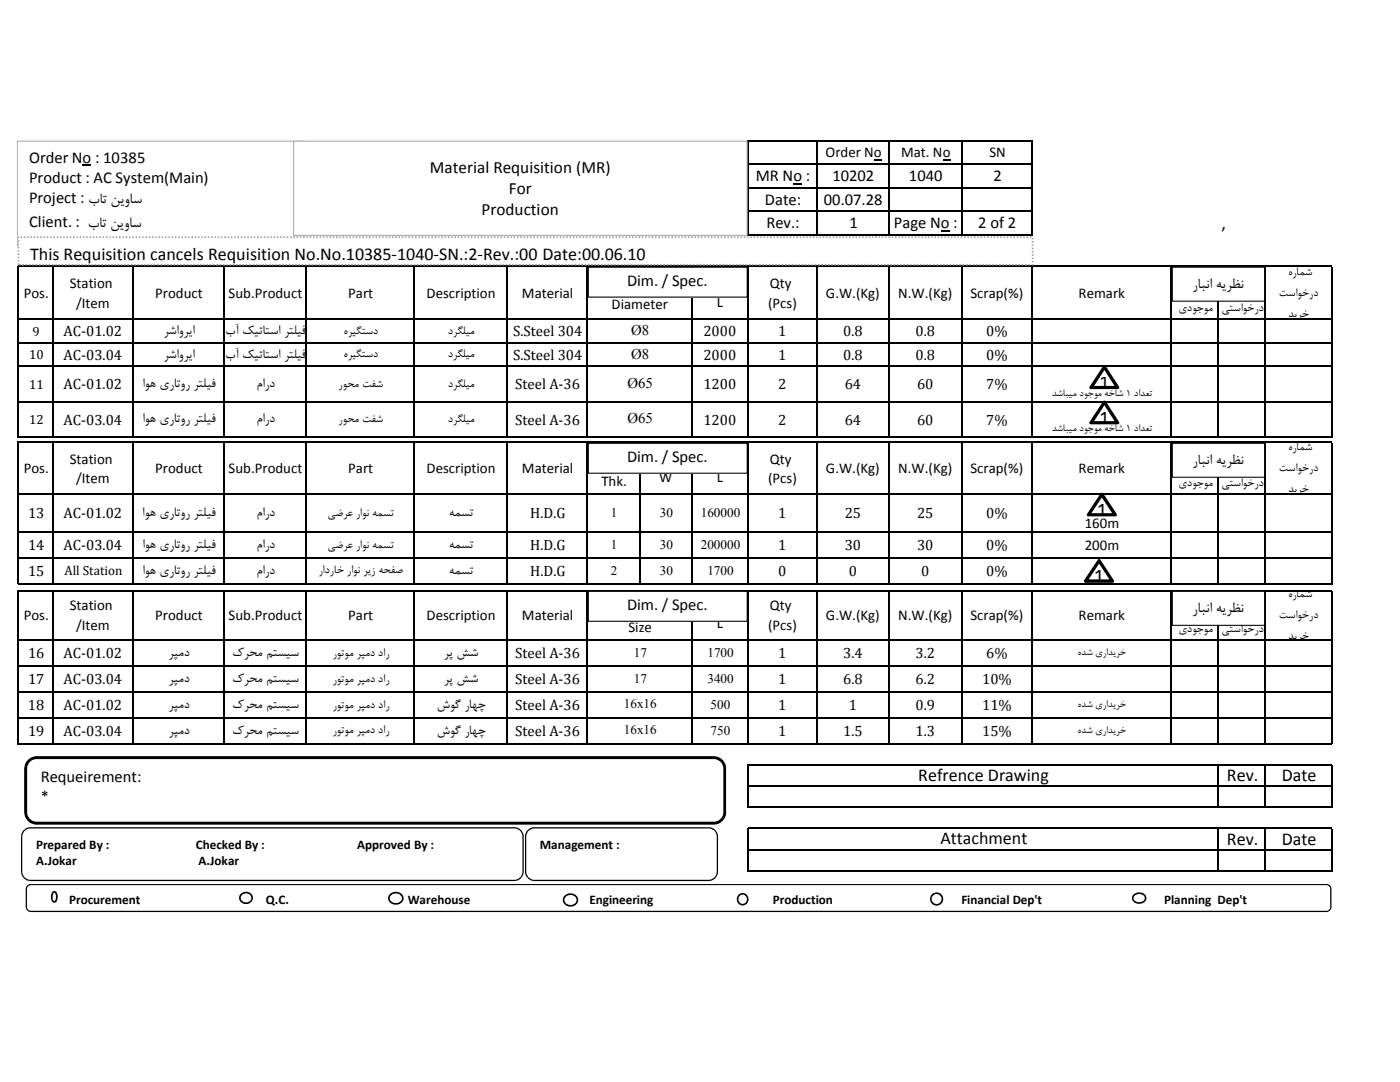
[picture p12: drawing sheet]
<svg xmlns="http://www.w3.org/2000/svg" width="279mm" height="216mm" viewBox="0 0 279 216" stroke-linecap="round" stroke-linejoin="round" font-family="sans-serif">
<path d="M158.3 36.6h1.8v.2h-1.8zM174.4 31.7h1.5v.3h-1.5zM188.1 31.7h1.6v.3h-1.6zM187.7 46h1.8v.2h-1.8z" fill="#000"/>
<g fill="none" stroke="#000" stroke-width=".3">
<path d="M149.2 27.9v19.1M149.4 28h56.7M149.4 32.7h56.7M149.4 37.4h56.7M163 28.2v18.8M177.4 28.2v18.8M191.9 28.2v18.8M206 28.2v18.8M3.6 53v34.3M3.7 53.1h262.2M10.6 53.3v34M26.5 53.3v34"/>
<path d="M44.7 53.3v34M61.1 53.3v34M82.7 53.3v34M101.1 53.3v34M117.2 53.3v34M138.1 53.3v34M149.2 53.3v34M149.4 42.1h56.7M149.4 46.8h56.7M163 53.3v34M177.4 53.3v34M191.9 53.3v34"/>
<path d="M206 53.3v34M233.8 53.3v34M243.1 53.3v34M252.5 53.3v34M265.7 53.3v34M3.7 63.7h262.2M3.7 68.4h262.2M3.7 73.1h262.2M3.6 88.1v28.5M3.7 80.1h262.2M3.7 87.1h262.2M3.7 88.3h262.2"/>
<path d="M3.7 98.6h262.2M10.6 88.4v28.2M26.5 88.4v28.2M44.7 88.4v28.2M61.1 88.4v28.2M82.7 88.4v28.2M101.1 88.4v28.2M117.2 88.4v28.2M127.7 88.4v28.2M138.1 88.4v28.2M149.2 88.4v28.2M163 88.4v28.2"/>
<path d="M177.4 88.4v28.2M191.9 88.4v28.2M206 88.4v28.2M233.8 88.4v28.2M243.1 88.4v28.2M252.5 88.4v28.2M265.7 88.4v28.2M3.6 117.7v30.8M3.7 106.1h262.2M3.7 111.3h262.2M3.7 116.4h262.2M3.7 117.8h262.2"/>
<path d="M10.6 118v30.5M26.5 118v30.5M44.7 118v30.5M61.1 118v30.5M82.7 118v30.5M101.1 118v30.5M117.2 118v30.5M138.1 118v30.5M149.2 118v30.5M163 118v30.5M177.4 118v30.5M191.9 118v30.5"/>
<path d="M206 118v30.5M233.8 118v30.5M243.1 118v30.5M252.5 118v30.5M265.7 118v30.5M3.7 127.7h262.2M3.7 132.9h262.2M3.7 138h262.2M3.7 143.2h262.2M3.7 148.4h262.2M149.2 152.4v8.8M149.4 152.6h116.5"/>
<path d="M149.4 156.8h116.5M243.1 152.7v8.5M252.5 152.7v8.5M265.7 152.7v8.5M149.2 165.1v8.8M149.4 161.1h116.5M149.4 165.3h116.5M149.4 169.5h116.5M149.4 173.8h116.5M243.1 165.4v8.5M252.5 165.4v8.5M265.7 165.4v8.5"/>
</g>
<path d="M5.8 151.8l.9-.5 .6-.1h135.2a2.19 2.19 0 0 1 2.2 2.2v8.7a2.18 2.18 0 0 1-2.2 2.2h-135.2a2.18 2.18 0 0 1-2.2-2.2v-8.7l.1-.6z" fill-rule="evenodd" fill="#fff"/>
<path d="M5.4 151.7a2.74 2.74 0 0 1 1.9-.8h135.2a2.49 2.49 0 0 1 2.4 2.2v9.2a2.47 2.47 0 0 1-2.4 2.2h-135.2a2.49 2.49 0 0 1-2.5-2.4v-8.7l.2-.7zM5.9 152.1l-.5 1.1v8.9a1.88 1.88 0 0 0 1.9 1.9h135.3a1.93 1.93 0 0 0 1.8-1.7v-9.1a1.93 1.93 0 0 0-1.7-1.7h-135.5l-.6 .1z" fill="#000"/>
<path d="M4.8 165.7l.8-.5h.5h96.6a1.74 1.74 0 0 1 1.7 1.7v7a1.78 1.78 0 0 1-1.7 1.8h-96.6a1.79 1.79 0 0 1-1.8-1.8v-7l.1-.4z" fill-rule="evenodd" fill="#fff"/>
<path d="M4.7 165.6l.6-.4 .6-.1h96.9l.6 .1a1.86 1.86 0 0 1 1.1 1.6v7.3l-.1 .6a1.83 1.83 0 0 1-1.7 1.1h-96.6a1.96 1.96 0 0 1-1.9-1.9v-7l.1-.5zM4.9 165.8l-.5 1v7.3l.5 .9 .5 .4 .5 .2h96.9l1-.5 .5-1v-7.3l-.5-1-1-.5h-96.9z" fill="#000"/>
<path d="M105.4 165.7l.8-.5h.4h34.8a1.74 1.74 0 0 1 1.8 1.7v7a1.78 1.78 0 0 1-1.8 1.8h-34.8a1.75 1.75 0 0 1-1.7-1.8v-7l.1-.4z" fill-rule="evenodd" fill="#fff"/>
<path d="M105.3 165.6l.6-.4 .6-.1h35.1l.6 .1a1.86 1.86 0 0 1 1.1 1.6v7.3a1.9 1.9 0 0 1-1.9 1.7h-34.8a1.96 1.96 0 0 1-1.8-1.9v-7.1l.1-.6zM105.5 165.8l-.5 1v7.3l.5 1 1 .5h35.1l1-.5 .4-1v-7.3l-.4-1-1-.5h-35.1z" fill="#000"/>
<path d="M5.5 176.8l.6-.3h258.6a.9 .9 0 0 1 .9 .9v3.6a.89 .89 0 0 1-.9 .9h-258.6a.92 .92 0 0 1-.9-.9v-3.6z" fill-rule="evenodd" fill="#fff"/>
<path d="M5.5 176.7l.4-.3h259l.5 .3 .3 .5v4l-.4 .6-.5 .2h-258.7a1.03 1.03 0 0 1-1-1v-3.6zM5.7 176.7l-.3 .5v3.9l.2 .4 .4 .2h258.9l.4-.2 .2-.4v-3.9l-.4-.5-.4-.1h-258.5z" fill="#000"/>
<path d="M10.6 178l.2-.1a1.31 1.31 0 0 1 0 2.1 1.36 1.36 0 0 1-.2-2z" fill-rule="evenodd" fill="#fff"/>
<path d="M10.5 177.9a.52 .52 0 0 1 .8 .3 1.46 1.46 0 0 1-.3 1.9 .76 .76 0 0 1-.8-.9v-.8zM10.8 178.1l-.3 .7v.5l.4 .5 .3-.9-.2-.7z" fill="#000"/>
<path d="M48.1 178.5a1.17 1.17 0 0 1 1.6-.3 1.17 1.17 0 0 1 .4 1.6 1.17 1.17 0 0 1-1.6 .3 1.17 1.17 0 0 1-.4-1.6z" fill-rule="evenodd" fill="#fff"/>
<path d="M48.1 178.3l.2-.2a1.34 1.34 0 0 1 1.6 .1 1.34 1.34 0 0 1 .5 1.5 1.5 1.5 0 0 1-2.4 .2l-.1-.1a1.09 1.09 0 0 1 .2-1.5zM48.3 178.5l-.2 .4-.1 .5 .5 .5 .6 .2 .4-.1 .6-.5 .1-.5-.3-.5-.6-.2h-.4z" fill="#000"/>
<path d="M77.9 178.6a1.46 1.46 0 0 1 1.4-.5 1.46 1.46 0 0 1 1.1 1.1 1.43 1.43 0 0 1-1.4 1.2 1.43 1.43 0 0 1-1.4-1.2z" fill-rule="evenodd" fill="#fff"/>
<path d="M77.7 178.5a1.87 1.87 0 0 1 1.6-.5l.8 .3 .3 .4 .2 .5-.2 .5-.3 .5-.8 .3h-.6l-.6-.2a1.11 1.11 0 0 1-.5-1.6zM78 178.7l-.2 .5 .1 .4 .6 .5h1l.5-.3 .2-.4-.1-.5-.6-.5h-1z" fill="#000"/>
<path d="M226.3 178.6a1.39 1.39 0 0 1 2.3 .6 1.34 1.34 0 0 1-1.2 1 1.34 1.34 0 0 1-1.3-1z" fill-rule="evenodd" fill="#fff"/>
<path d="M226.3 178.4a1.78 1.78 0 0 1 2.3 .2 1.12 1.12 0 0 1 0 1.1 1.12 1.12 0 0 1-1 .6h-.5a1.34 1.34 0 0 1-1.2-1.1l.1-.5zM226.5 178.6l-.2 .3-.1 .5 .3 .4 .4 .2h.9l.6-.5v-.6l-.4-.4-.9-.1z" fill="#000"/>
<path d="M112.7 178.9a1.31 1.31 0 0 1 1.8-.4 1.31 1.31 0 0 1 .5 1.8 1.44 1.44 0 0 1-1.5 .4 1.44 1.44 0 0 1-1-1.1z" fill-rule="evenodd" fill="#fff"/>
<path d="M112.6 178.8l.9-.5 .9 .1a1.29 1.29 0 0 1 1 1.3 1.29 1.29 0 0 1-1.2 1.2h-.7a1.34 1.34 0 0 1-.9-2.1zM113 178.9l-.4 .5v.4l.6 .6 .6 .2 .5-.1 .7-.5v-.8l-.4-.5-.8-.1z" fill="#000"/>
<circle cx="186.9" cy="179.4" r="1.17" fill="#fff"/>
<path d="M185.6 179.4a1.35 1.35 0 0 1 2.7 0 1.35 1.35 0 0 1-2.7 0zM185.9 179.4a1 1 0 0 0 2 0 1 1 0 0 0-2 0z" fill="#000"/>
<circle cx="148.2" cy="179.4" r="1.05" fill="#fff"/>
<path d="M147 179.4a1.21 1.21 0 0 1 2.4 0 1.21 1.21 0 0 1-2.4 0zM147.4 179.4a.88 .88 0 0 0 1.7 0 .88 .88 0 0 0-1.7 0z" fill="#000"/>
<path d="M233.9 53.3h18.4v6.8h-18.4z" fill="#fff"/>
<path d="M233.9 53.2h18.4l.2 .1-.1 6.9h-18.5l-.1-.1zM234.1 53.3v6.8l-.2-.1h18.4v.1v-6.8v.1h-18.4z" fill="#000"/>
<path d="M117.4 53.3h31.7v6h-31.7z" fill="#fff"/>
<path d="M117.3 53.2h31.8l.1 .1v6l-31.8 .1-.1-.1zM117.4 53.4l.1-.1v6l-.1-.1h31.7l-.1 .1v-6l.1 .1z" fill="#000"/>
<path d="M233.9 88.4h18.4v6.8h-18.4z" fill="#fff"/>
<path d="M233.9 88.4l18.4-.1 .2 .1-.1 6.9h-18.5l-.1-.1zM234.1 88.4v6.8l-.2-.1h18.4v.1v-6.8v.2h-18.4z" fill="#000"/>
<path d="M117.4 88.4h31.7v6h-31.7z" fill="#fff"/>
<path d="M117.3 88.4l31.8-.1 .1 .1v6l-31.8 .1-.1-.1zM117.4 88.6l.1-.2v6l-.1-.1h31.7l-.1 .1v-6l.1 .2z" fill="#000"/>
<path d="M233.9 118h18.4v6.8h-18.4z" fill="#fff"/>
<path d="M233.9 117.9h18.4l.2 .1-.1 6.9h-18.5l-.1-.1zM233.9 118.1l.2-.1v6.8l-.2-.1h18.4v.1v-6.8v.1z" fill="#000"/>
<path d="M117.4 118h31.7v6h-31.7z" fill="#fff"/>
<path d="M117.3 117.9h31.8l.1 .1v6l-31.8 .1-.1-.1zM117.4 118.1l.1-.1v6l-.1-.1h31.7l-.1 .1v-6l.1 .1z" fill="#000"/>
<path d="M3.4 28.2h57.2v20.9h-57.2z" fill="#fff"/>
<path d="M3.4 28.1h57.3v21l-.1 .1h-57.2zM3.4 28.3l.2-.1v20.9l-.2-.1h57.2l-.1 .1v-20.9l.1 .1z" fill="#a6a6a6"/>
<path d="M16.5 32.9h1.7v.2h-1.7z" fill="#000"/>
<path d="M58.6 28.2h90.5v18.7h-90.5z" fill="#fff"/>
<path d="M58.5 28.1h90.6l.1 .1v18.7l-.1 .2h-90.5zM58.6 28.3l.1-.1v18.7h-.1h90.5h-.1v-18.7l.1 .1z" fill="#a6a6a6"/>
<path d="M3.7 47.3h202.4v5.5h-202.4z" fill="#fff"/>
<path d="M3.5 52.5h.4v.3h-.4zM3.5 51.9h.4v.3h-.4zM3.5 51.2h.4v.3h-.4zM3.5 50.5h.4v.4h-.4zM3.5 49.9h.4v.3h-.4zM3.5 49.2h.4v.4h-.4zM3.5 48.6h.4v.3h-.4zM3.5 47.9h.4v.4h-.4zM3.6 47.2h.1v.3l.2-.2v.3h-.4zM4.1 47.2h.3v.3h-.3zM4.7 47.2h.3v.3h-.3zM5.4 47.2h.3v.3h-.3zM6.1 47.2h.2v.3h-.2zM6.7 47.2h.3v.3h-.3zM7.4 47.2h.3v.3h-.3zM8 47.2h.3v.3h-.3zM8.7 47.2h.3v.3h-.3zM9.3 47.2h.4v.3h-.4zM10 47.2h.3v.3h-.3zM10.6 47.2h.4v.3h-.4zM11.3 47.2h.3v.3h-.3zM11.9 47.2h.4v.3h-.4zM12.6 47.2h.3v.3h-.3zM13.3 47.2h.3v.3h-.3zM13.9 47.2h.3v.3h-.3zM14.6 47.2h.3v.3h-.3zM15.2 47.2h.3v.3h-.3zM15.9 47.2h.3v.3h-.3zM16.6 47.2h.2v.3h-.2zM17.2 47.2h.3v.3h-.3zM17.9 47.2h.3v.3h-.3zM18.5 47.2h.3v.3h-.3zM19.2 47.2h.3v.3h-.3zM19.8 47.2h.4v.3h-.4zM20.5 47.2h.3v.3h-.3zM21.1 47.2h.4v.3h-.4zM21.8 47.2h.3v.3h-.3zM22.4 47.2h.4v.3h-.4zM23.1 47.2h.3v.3h-.3zM23.7 47.2h.4v.3h-.4zM24.4 47.2h.3v.3h-.3zM25.1 47.2h.3v.3h-.3zM25.7 47.2h.3v.3h-.3zM26.4 47.2h.3v.3h-.3zM27.1 47.2h.2v.3h-.2zM27.7 47.2h.3v.3h-.3zM28.4 47.2h.3v.3h-.3zM29 47.2h.3v.3h-.3zM29.7 47.2h.3v.3h-.3zM30.3 47.2h.3v.3h-.3zM31 47.2h.3v.3h-.3zM31.6 47.2h.4v.3h-.4zM32.3 47.2h.3v.3h-.3zM32.9 47.2h.4v.3h-.4zM33.6 47.2h.3v.3h-.3zM34.2 47.2h.4v.3h-.4zM34.9 47.2h.3v.3h-.3zM35.6 47.2h.3v.3h-.3zM36.2 47.2h.3v.3h-.3zM36.9 47.2h.3v.3h-.3zM37.5 47.2h.3v.3h-.3zM38.2 47.2h.3v.3h-.3zM38.9 47.2h.3v.3h-.3zM39.5 47.2h.3v.3h-.3zM40.2 47.2h.3v.3h-.3zM40.8 47.2h.3v.3h-.3zM41.5 47.2h.3v.3h-.3zM42.1 47.2h.4v.3h-.4zM42.8 47.2h.3v.3h-.3zM43.4 47.2h.4v.3h-.4zM44.1 47.2h.3v.3h-.3zM44.7 47.2h.4v.3h-.4zM45.4 47.2h.3v.3h-.3zM46.1 47.2h.3v.3h-.3zM46.7 47.2h.3v.3h-.3zM47.4 47.2h.3v.3h-.3zM48 47.2h.3v.3h-.3zM48.7 47.2h.3v.3h-.3zM49.4 47.2h.3v.3h-.3zM50 47.2h.3v.3h-.3zM50.7 47.2h.3v.3h-.3zM51.3 47.2h.3v.3h-.3zM52 47.2h.3v.3h-.3zM52.6 47.2h.4v.3h-.4zM53.3 47.2h.3v.3h-.3zM53.9 47.2h.4v.3h-.4zM54.6 47.2h.3v.3h-.3zM55.2 47.2h.4v.3h-.4zM55.9 47.2h.3v.3h-.3zM56.6 47.2h.3v.3h-.3zM57.2 47.2h.3v.3h-.3zM57.9 47.2h.3v.3h-.3zM58.5 47.2h.3v.3h-.3zM59.2 47.2h.3v.3h-.3zM59.9 47.2h.3v.3h-.3zM60.5 47.2h.3v.3h-.3zM61.2 47.2h.3v.3h-.3zM61.8 47.2h.3v.3h-.3zM62.5 47.2h.3v.3h-.3zM63.1 47.2h.4v.3h-.4zM63.8 47.2h.3v.3h-.3zM64.4 47.2h.4v.3h-.4zM65.1 47.2h.3v.3h-.3zM65.7 47.2h.4v.3h-.4zM66.4 47.2h.3v.3h-.3zM67.1 47.2h.3v.3h-.3zM67.7 47.2h.3v.3h-.3zM68.4 47.2h.3v.3h-.3zM69 47.2h.3v.3h-.3zM69.7 47.2h.3v.3h-.3zM70.4 47.2h.3v.3h-.3zM71 47.2h.3v.3h-.3zM71.7 47.2h.3v.3h-.3zM72.3 47.2h.3v.3h-.3zM73 47.2h.3v.3h-.3zM73.6 47.2h.4v.3h-.4zM74.3 47.2h.3v.3h-.3zM74.9 47.2h.4v.3h-.4zM75.6 47.2h.3v.3h-.3zM76.2 47.2h.4v.3h-.4zM76.9 47.2h.3v.3h-.3zM77.6 47.2h.3v.3h-.3zM78.2 47.2h.3v.3h-.3zM78.9 47.2h.3v.3h-.3zM79.5 47.2h.3v.3h-.3zM80.2 47.2h.3v.3h-.3zM80.9 47.2h.3v.3h-.3zM81.5 47.2h.3v.3h-.3zM82.2 47.2h.3v.3h-.3zM82.8 47.2h.3v.3h-.3zM83.5 47.2h.3v.3h-.3zM84.1 47.2h.4v.3h-.4zM84.8 47.2h.3v.3h-.3zM85.4 47.2h.4v.3h-.4zM86.1 47.2h.3v.3h-.3zM86.7 47.2h.4v.3h-.4zM87.4 47.2h.3v.3h-.3zM88.1 47.2h.3v.3h-.3zM88.7 47.2h.3v.3h-.3zM89.4 47.2h.3v.3h-.3zM90 47.2h.3v.3h-.3zM90.7 47.2h.3v.3h-.3zM91.4 47.2h.3v.3h-.3zM92 47.2h.3v.3h-.3zM92.7 47.2h.3v.3h-.3zM93.3 47.2h.3v.3h-.3zM94 47.2h.3v.3h-.3zM94.6 47.2h.4v.3h-.4zM95.3 47.2h.3v.3h-.3zM95.9 47.2h.4v.3h-.4zM96.6 47.2h.3v.3h-.3zM97.2 47.2h.4v.3h-.4zM97.9 47.2h.3v.3h-.3zM98.6 47.2h.3v.3h-.3zM99.2 47.2h.3v.3h-.3zM99.9 47.2h.3v.3h-.3zM100.5 47.2h.3v.3h-.3zM101.2 47.2h.3v.3h-.3zM101.9 47.2h.3v.3h-.3zM102.5 47.2h.3v.3h-.3zM103.2 47.2h.3v.3h-.3zM103.8 47.2h.3v.3h-.3zM104.5 47.2h.3v.3h-.3zM105.1 47.2h.4v.3h-.4zM105.8 47.2h.3v.3h-.3zM106.4 47.2h.4v.3h-.4zM107.1 47.2h.3v.3h-.3zM107.7 47.2h.4v.3h-.4zM108.4 47.2h.3v.3h-.3zM109.1 47.2h.3v.3h-.3zM109.7 47.2h.3v.3h-.3zM110.4 47.2h.3v.3h-.3zM111 47.2h.3v.3h-.3zM111.7 47.2h.3v.3h-.3zM112.4 47.2h.2v.3h-.2zM113 47.2h.3v.3h-.3zM113.7 47.2h.3v.3h-.3zM114.3 47.2h.3v.3h-.3zM115 47.2h.3v.3h-.3zM115.6 47.2h.4v.3h-.4zM116.3 47.2h.3v.3h-.3zM116.9 47.2h.4v.3h-.4zM117.6 47.2h.3v.3h-.3zM118.2 47.2h.4v.3h-.4zM118.9 47.2h.3v.3h-.3zM119.5 47.2h.4v.3h-.4zM120.2 47.2h.3v.3h-.3zM120.9 47.2h.3v.3h-.3zM121.5 47.2h.3v.3h-.3zM122.2 47.2h.3v.3h-.3zM122.9 47.2h.2v.3h-.2zM123.5 47.2h.3v.3h-.3zM124.2 47.2h.3v.3h-.3zM124.8 47.2h.3v.3h-.3zM125.5 47.2h.3v.3h-.3zM126.1 47.2h.3v.3h-.3zM126.8 47.2h.3v.3h-.3zM127.4 47.2h.4v.3h-.4zM128.1 47.2h.3v.3h-.3zM128.7 47.2h.4v.3h-.4zM129.4 47.2h.3v.3h-.3zM130 47.2h.4v.3h-.4zM130.7 47.2h.3v.3h-.3zM131.4 47.2h.3v.3h-.3zM132 47.2h.3v.3h-.3zM132.7 47.2h.3v.3h-.3zM133.3 47.2h.3v.3h-.3zM134 47.2h.3v.3h-.3zM134.7 47.2h.3v.3h-.3zM135.3 47.2h.3v.3h-.3zM136 47.2h.3v.3h-.3zM136.6 47.2h.3v.3h-.3zM137.3 47.2h.3v.3h-.3zM137.9 47.2h.4v.3h-.4zM138.6 47.2h.3v.3h-.3zM139.2 47.2h.4v.3h-.4zM139.9 47.2h.3v.3h-.3zM140.5 47.2h.4v.3h-.4zM141.2 47.2h.3v.3h-.3zM141.9 47.2h.3v.3h-.3zM142.5 47.2h.3v.3h-.3zM143.2 47.2h.3v.3h-.3zM143.8 47.2h.3v.3h-.3zM144.5 47.2h.3v.3h-.3zM145.2 47.2h.3v.3h-.3zM145.8 47.2h.3v.3h-.3zM146.5 47.2h.3v.3h-.3zM147.1 47.2h.3v.3h-.3zM147.8 47.2h.3v.3h-.3zM148.4 47.2h.4v.3h-.4zM149.1 47.2h.3v.3h-.3zM149.7 47.2h.4v.3h-.4zM150.4 47.2h.3v.3h-.3zM151 47.2h.4v.3h-.4zM151.7 47.2h.3v.3h-.3zM152.4 47.2h.3v.3h-.3zM153 47.2h.3v.3h-.3zM153.7 47.2h.3v.3h-.3zM154.3 47.2h.3v.3h-.3zM155 47.2h.3v.3h-.3zM155.7 47.2h.3v.3h-.3zM156.3 47.2h.3v.3h-.3zM157 47.2h.3v.3h-.3zM157.6 47.2h.3v.3h-.3zM158.3 47.2h.3v.3h-.3zM158.9 47.2h.4v.3h-.4zM159.6 47.2h.3v.3h-.3zM160.2 47.2h.4v.3h-.4zM160.9 47.2h.3v.3h-.3zM161.5 47.2h.4v.3h-.4zM162.2 47.2h.3v.3h-.3zM162.9 47.2h.3v.3h-.3zM163.5 47.2h.3v.3h-.3zM164.2 47.2h.3v.3h-.3zM164.8 47.2h.3v.3h-.3zM165.5 47.2h.3v.3h-.3zM166.2 47.2h.3v.3h-.3zM166.8 47.2h.3v.3h-.3zM167.5 47.2h.3v.3h-.3zM168.1 47.2h.3v.3h-.3zM168.8 47.2h.3v.3h-.3zM169.4 47.2h.4v.3h-.4zM170.1 47.2h.3v.3h-.3zM170.7 47.2h.4v.3h-.4zM171.4 47.2h.3v.3h-.3zM172 47.2h.4v.3h-.4zM172.7 47.2h.3v.3h-.3zM173.4 47.2h.3v.3h-.3zM174 47.2h.3v.3h-.3zM174.7 47.2h.3v.3h-.3zM175.3 47.2h.3v.3h-.3zM176 47.2h.3v.3h-.3zM176.7 47.2h.3v.3h-.3zM177.3 47.2h.3v.3h-.3zM178 47.2h.3v.3h-.3zM178.6 47.2h.3v.3h-.3zM179.3 47.2h.3v.3h-.3zM179.9 47.2h.4v.3h-.4zM180.6 47.2h.3v.3h-.3zM181.2 47.2h.4v.3h-.4zM181.9 47.2h.3v.3h-.3zM182.5 47.2h.4v.3h-.4zM183.2 47.2h.3v.3h-.3zM183.9 47.2h.3v.3h-.3zM184.5 47.2h.3v.3h-.3zM185.2 47.2h.3v.3h-.3zM185.8 47.2h.3v.3h-.3zM186.5 47.2h.3v.3h-.3zM187.2 47.2h.3v.3h-.3zM187.8 47.2h.3v.3h-.3zM188.5 47.2h.3v.3h-.3zM189.1 47.2h.3v.3h-.3zM189.8 47.2h.3v.3h-.3zM190.4 47.2h.4v.3h-.4zM191.1 47.2h.3v.3h-.3zM191.7 47.2h.4v.3h-.4zM192.4 47.2h.3v.3h-.3zM193 47.2h.4v.3h-.4zM193.7 47.2h.3v.3h-.3zM194.4 47.2h.3v.3h-.3zM195 47.2h.3v.3h-.3zM195.7 47.2h.3v.3h-.3zM196.3 47.2h.3v.3h-.3zM197 47.2h.3v.3h-.3zM197.7 47.2h.3v.3h-.3zM198.3 47.2h.3v.3h-.3zM199 47.2h.3v.3h-.3zM199.6 47.2h.3v.3h-.3zM200.3 47.2h.3v.3h-.3zM200.9 47.2h.4v.3h-.4zM201.6 47.2h.3v.3h-.3zM202.2 47.2h.4v.3h-.4zM202.9 47.2h.3v.3h-.3zM203.5 47.2h.4v.3h-.4zM204.2 47.2h.3v.3h-.3zM204.9 47.2h.3v.3h-.3zM205.5 47.2h.3v.3h-.3zM205.9 47.5h.3v.3h-.3zM205.9 48.1h.3v.3h-.3zM205.9 48.8h.3v.3h-.3zM205.9 49.4h.3v.3h-.3zM205.9 50.1h.3v.3h-.3zM205.9 50.7h.3v.4h-.3zM205.9 51.4h.3v.3h-.3zM205.9 52h.3v.4h-.3zM205.9 52.7h.2l-.2 .1v-.1h.3v.3h-.3zM205.2 52.7h.4v.3h-.4zM204.6 52.7h.3v.3h-.3zM203.9 52.7h.4v.3h-.4zM203.3 52.7h.3v.3h-.3zM202.6 52.7h.3v.3h-.3zM202 52.7h.3v.3h-.3zM201.3 52.7h.3v.3h-.3zM200.7 52.7h.3v.3h-.3zM200 52.7h.3v.3h-.3zM199.3 52.7h.4v.3h-.4zM198.7 52.7h.3v.3h-.3zM198 52.7h.4v.3h-.4zM197.4 52.7h.3v.3h-.3zM196.7 52.7h.4v.3h-.4zM196 52.7h.4v.3h-.4zM195.4 52.7h.3v.3h-.3zM194.7 52.7h.4v.3h-.4zM194.1 52.7h.3v.3h-.3zM193.4 52.7h.4v.3h-.4zM192.8 52.7h.3v.3h-.3zM192.1 52.7h.3v.3h-.3zM191.5 52.7h.3v.3h-.3zM190.8 52.7h.3v.3h-.3zM190.2 52.7h.3v.3h-.3zM189.5 52.7h.3v.3h-.3zM188.8 52.7h.4v.3h-.4zM188.2 52.7h.3v.3h-.3zM187.5 52.7h.4v.3h-.4zM186.9 52.7h.3v.3h-.3zM186.2 52.7h.4v.3h-.4zM185.5 52.7h.4v.3h-.4zM184.9 52.7h.4v.3h-.4zM184.2 52.7h.4v.3h-.4zM183.6 52.7h.3v.3h-.3zM182.9 52.7h.4v.3h-.4zM182.3 52.7h.3v.3h-.3zM181.6 52.7h.3v.3h-.3zM181 52.7h.3v.3h-.3zM180.3 52.7h.3v.3h-.3zM179.7 52.7h.3v.3h-.3zM179 52.7h.3v.3h-.3zM178.4 52.7h.3v.3h-.3zM177.7 52.7h.3v.3h-.3zM177 52.7h.4v.3h-.4zM176.4 52.7h.3v.3h-.3zM175.7 52.7h.4v.3h-.4zM175 52.7h.4v.3h-.4zM174.4 52.7h.4v.3h-.4zM173.7 52.7h.4v.3h-.4zM173.1 52.7h.3v.3h-.3zM172.4 52.7h.4v.3h-.4zM171.8 52.7h.3v.3h-.3zM171.1 52.7h.3v.3h-.3zM170.5 52.7h.3v.3h-.3zM169.8 52.7h.3v.3h-.3zM169.2 52.7h.3v.3h-.3zM168.5 52.7h.3v.3h-.3zM167.9 52.7h.3v.3h-.3zM167.2 52.7h.3v.3h-.3zM166.5 52.7h.4v.3h-.4zM165.9 52.7h.3v.3h-.3zM165.2 52.7h.4v.3h-.4zM164.5 52.7h.4v.3h-.4zM163.9 52.7h.4v.3h-.4zM163.2 52.7h.4v.3h-.4zM162.6 52.7h.3v.3h-.3zM161.9 52.7h.4v.3h-.4zM161.3 52.7h.3v.3h-.3zM160.6 52.7h.4v.3h-.4zM160 52.7h.3v.3h-.3zM159.3 52.7h.3v.3h-.3zM158.7 52.7h.3v.3h-.3zM158 52.7h.3v.3h-.3zM157.4 52.7h.3v.3h-.3zM156.7 52.7h.3v.3h-.3zM156 52.7h.4v.3h-.4zM155.4 52.7h.3v.3h-.3zM154.7 52.7h.4v.3h-.4zM154.1 52.7h.3v.3h-.3zM153.4 52.7h.4v.3h-.4zM152.7 52.7h.4v.3h-.4zM152.1 52.7h.3v.3h-.3zM151.4 52.7h.4v.3h-.4zM150.8 52.7h.3v.3h-.3zM150.1 52.7h.4v.3h-.4zM149.5 52.7h.3v.3h-.3zM148.8 52.7h.3v.3h-.3zM148.2 52.7h.3v.3h-.3zM147.5 52.7h.3v.3h-.3zM146.9 52.7h.3v.3h-.3zM146.2 52.7h.3v.3h-.3zM145.5 52.7h.4v.3h-.4zM144.9 52.7h.3v.3h-.3zM144.2 52.7h.4v.3h-.4zM143.6 52.7h.3v.3h-.3zM142.9 52.7h.4v.3h-.4zM142.2 52.7h.4v.3h-.4zM141.6 52.7h.3v.3h-.3zM140.9 52.7h.4v.3h-.4zM140.3 52.7h.3v.3h-.3zM139.6 52.7h.4v.3h-.4zM139 52.7h.3v.3h-.3zM138.3 52.7h.3v.3h-.3zM137.7 52.7h.3v.3h-.3zM137 52.7h.3v.3h-.3zM136.4 52.7h.3v.3h-.3zM135.7 52.7h.3v.3h-.3zM135 52.7h.4v.3h-.4zM134.4 52.7h.3v.3h-.3zM133.7 52.7h.4v.3h-.4zM133.1 52.7h.3v.3h-.3zM132.4 52.7h.4v.3h-.4zM131.7 52.7h.4v.3h-.4zM131.1 52.7h.3v.3h-.3zM130.4 52.7h.4v.3h-.4zM129.8 52.7h.3v.3h-.3zM129.1 52.7h.4v.3h-.4zM128.5 52.7h.3v.3h-.3zM127.8 52.7h.3v.3h-.3zM127.2 52.7h.3v.3h-.3zM126.5 52.7h.3v.3h-.3zM125.9 52.7h.3v.3h-.3zM125.2 52.7h.3v.3h-.3zM124.5 52.7h.4v.3h-.4zM123.9 52.7h.3v.3h-.3zM123.2 52.7h.4v.3h-.4zM122.6 52.7h.3v.3h-.3zM121.9 52.7h.4v.3h-.4zM121.2 52.7h.4v.3h-.4zM120.6 52.7h.3v.3h-.3zM119.9 52.7h.4v.3h-.4zM119.3 52.7h.3v.3h-.3zM118.6 52.7h.4v.3h-.4zM118 52.7h.3v.3h-.3zM117.3 52.7h.3v.3h-.3zM116.7 52.7h.3v.3h-.3zM116 52.7h.3v.3h-.3zM115.4 52.7h.3v.3h-.3zM114.7 52.7h.3v.3h-.3zM114 52.7h.4v.3h-.4zM113.4 52.7h.3v.3h-.3zM112.7 52.7h.4v.3h-.4zM112.1 52.7h.3v.3h-.3zM111.4 52.7h.4v.3h-.4zM110.7 52.7h.4v.3h-.4zM110.1 52.7h.3v.3h-.3zM109.4 52.7h.4v.3h-.4zM108.8 52.7h.3v.3h-.3zM108.1 52.7h.4v.3h-.4zM107.5 52.7h.3v.3h-.3zM106.8 52.7h.3v.3h-.3zM106.2 52.7h.3v.3h-.3zM105.5 52.7h.3v.3h-.3zM104.9 52.7h.3v.3h-.3zM104.2 52.7h.3v.3h-.3zM103.5 52.7h.4v.3h-.4zM102.9 52.7h.3v.3h-.3zM102.2 52.7h.4v.3h-.4zM101.6 52.7h.3v.3h-.3zM100.9 52.7h.4v.3h-.4zM100.2 52.7h.4v.3h-.4zM99.6 52.7h.3v.3h-.3zM98.9 52.7h.4v.3h-.4zM98.3 52.7h.3v.3h-.3zM97.6 52.7h.4v.3h-.4zM97 52.7h.3v.3h-.3zM96.3 52.7h.3v.3h-.3zM95.7 52.7h.3v.3h-.3zM95 52.7h.3v.3h-.3zM94.4 52.7h.3v.3h-.3zM93.7 52.7h.3v.3h-.3zM93 52.7h.4v.3h-.4zM92.4 52.7h.3v.3h-.3zM91.7 52.7h.4v.3h-.4zM91.1 52.7h.3v.3h-.3zM90.4 52.7h.4v.3h-.4zM89.7 52.7h.4v.3h-.4zM89.1 52.7h.4v.3h-.4zM88.4 52.7h.4v.3h-.4zM87.8 52.7h.3v.3h-.3zM87.1 52.7h.4v.3h-.4zM86.5 52.7h.3v.3h-.3zM85.8 52.7h.3v.3h-.3zM85.2 52.7h.3v.3h-.3zM84.5 52.7h.3v.3h-.3zM83.9 52.7h.3v.3h-.3zM83.2 52.7h.3v.3h-.3zM82.5 52.7h.4v.3h-.4zM81.9 52.7h.3v.3h-.3zM81.2 52.7h.4v.3h-.4zM80.6 52.7h.3v.3h-.3zM79.9 52.7h.4v.3h-.4zM79.2 52.7h.4v.3h-.4zM78.6 52.7h.4v.3h-.4zM77.9 52.7h.4v.3h-.4zM77.3 52.7h.3v.3h-.3zM76.6 52.7h.4v.3h-.4zM76 52.7h.3v.3h-.3zM75.3 52.7h.3v.3h-.3zM74.7 52.7h.3v.3h-.3zM74 52.7h.3v.3h-.3zM73.4 52.7h.3v.3h-.3zM72.7 52.7h.3v.3h-.3zM72.1 52.7h.3v.3h-.3zM71.4 52.7h.3v.3h-.3zM70.7 52.7h.4v.3h-.4zM70.1 52.7h.3v.3h-.3zM69.4 52.7h.4v.3h-.4zM68.7 52.7h.4v.3h-.4zM68.1 52.7h.4v.3h-.4zM67.4 52.7h.4v.3h-.4zM66.8 52.7h.3v.3h-.3zM66.1 52.7h.4v.3h-.4zM65.5 52.7h.3v.3h-.3zM64.8 52.7h.4v.3h-.4zM64.2 52.7h.3v.3h-.3zM63.5 52.7h.3v.3h-.3zM62.9 52.7h.3v.3h-.3zM62.2 52.7h.3v.3h-.3zM61.6 52.7h.3v.3h-.3zM60.9 52.7h.3v.3h-.3zM60.2 52.7h.4v.3h-.4zM59.6 52.7h.3v.3h-.3zM58.9 52.7h.4v.3h-.4zM58.3 52.7h.3v.3h-.3zM57.6 52.7h.4v.3h-.4zM56.9 52.7h.4v.3h-.4zM56.3 52.7h.3v.3h-.3zM55.6 52.7h.4v.3h-.4zM55 52.7h.3v.3h-.3zM54.3 52.7h.4v.3h-.4zM53.7 52.7h.3v.3h-.3zM53 52.7h.3v.3h-.3zM52.4 52.7h.3v.3h-.3zM51.7 52.7h.3v.3h-.3zM51.1 52.7h.3v.3h-.3zM50.4 52.7h.3v.3h-.3zM49.7 52.7h.4v.3h-.4zM49.1 52.7h.3v.3h-.3zM48.4 52.7h.4v.3h-.4zM47.8 52.7h.3v.3h-.3zM47.1 52.7h.4v.3h-.4zM46.4 52.7h.4v.3h-.4zM45.8 52.7h.3v.3h-.3zM45.1 52.7h.4v.3h-.4zM44.5 52.7h.3v.3h-.3zM43.8 52.7h.4v.3h-.4zM43.2 52.7h.3v.3h-.3zM42.5 52.7h.3v.3h-.3zM41.9 52.7h.3v.3h-.3zM41.2 52.7h.3v.3h-.3zM40.6 52.7h.3v.3h-.3zM39.9 52.7h.3v.3h-.3zM39.2 52.7h.4v.3h-.4zM38.6 52.7h.3v.3h-.3zM37.9 52.7h.4v.3h-.4zM37.3 52.7h.3v.3h-.3zM36.6 52.7h.4v.3h-.4zM35.9 52.7h.4v.3h-.4zM35.3 52.7h.3v.3h-.3zM34.6 52.7h.4v.3h-.4zM34 52.7h.3v.3h-.3zM33.3 52.7h.4v.3h-.4zM32.7 52.7h.3v.3h-.3zM32 52.7h.3v.3h-.3zM31.4 52.7h.3v.3h-.3zM30.7 52.7h.3v.3h-.3zM30.1 52.7h.3v.3h-.3zM29.4 52.7h.3v.3h-.3zM28.7 52.7h.4v.3h-.4zM28.1 52.7h.3v.3h-.3zM27.4 52.7h.4v.3h-.4zM26.8 52.7h.3v.3h-.3zM26.1 52.7h.4v.3h-.4zM25.4 52.7h.4v.3h-.4zM24.8 52.7h.3v.3h-.3zM24.1 52.7h.4v.3h-.4zM23.5 52.7h.3v.3h-.3zM22.8 52.7h.4v.3h-.4zM22.2 52.7h.3v.3h-.3zM21.5 52.7h.3v.3h-.3zM20.9 52.7h.3v.3h-.3zM20.2 52.7h.3v.3h-.3zM19.6 52.7h.3v.3h-.3zM18.9 52.7h.3v.3h-.3zM18.2 52.7h.4v.3h-.4zM17.6 52.7h.3v.3h-.3zM16.9 52.7h.4v.3h-.4zM16.3 52.7h.3v.3h-.3zM15.6 52.7h.4v.3h-.4zM14.9 52.7h.4v.3h-.4zM14.3 52.7h.3v.3h-.3zM13.6 52.7h.4v.3h-.4zM13 52.7h.3v.3h-.3zM12.3 52.7h.4v.3h-.4zM11.7 52.7h.3v.3h-.3zM11 52.7h.3v.3h-.3zM10.4 52.7h.3v.3h-.3zM9.7 52.7h.3v.3h-.3zM9.1 52.7h.3v.3h-.3zM8.4 52.7h.3v.3h-.3zM7.7 52.7h.4v.3h-.4zM7.1 52.7h.3v.3h-.3zM6.4 52.7h.4v.3h-.4zM5.8 52.7h.3v.3h-.3zM5.1 52.7h.4v.3h-.4zM4.4 52.7h.4v.3h-.4zM3.8 52.7h.3v.3h-.3z" fill="#a6a6a6"/>
<path d="M220.4 73.2l2.7 4.1h-5.4z" fill="#fff"/>
<path d="M220.2 73l.5 .1 2.6 4 .1 .4-.2 .1h-5.5l-.3-.1 .1-.4zM220.1 73.4h.6l-2.7 4.1-.3-.5h5.4l-.3 .5z" fill="#000"/>
<path d="M220.4 80.3l2.7 4h-5.4z" fill="#fff"/>
<path d="M220.2 80l.5 .1 2.6 4.1 .1 .3-.2 .1-5.5 .1-.3-.2 .1-.3zM220.1 80.4h.6l-2.7 4.1-.3-.5h5.4l-.3 .5z" fill="#000"/>
<path d="M219.9 98.6l2.7 4.1h-5.4z" fill="#fff"/>
<path d="M219.6 98.5l.3-.2 .3 .2 2.6 4a.34 .34 0 0 1-.2 .5h-5.4l-.3-.1 .1-.4zM219.6 98.8h.6l-2.7 4.1-.3-.5h5.4l-.3 .5z" fill="#000"/>
<path d="M219.3 111.9l2.7 4.1h-5.3z" fill="#fff"/>
<path d="M219.2 111.6l.4 .1 2.7 4.1a.34 .34 0 0 1-.3 .5h-5.3a.34 .34 0 0 1-.3-.5zM219.1 112.1h.5l-2.7 4-.2-.5h5.3l-.3 .5z" fill="#000"/>
<g font-size="3.6">
<text x="243.8" y="45.7">,</text>
<text x="6" y="51.9">This Requisition cancels Requisition No.No.10385‐1040‐SN.:2‐Rev.:00 Date:00.06.10</text>
<text x="219.4" y="77.5">1</text>
<text x="219.4" y="84.5">1</text>
<text x="218.9" y="102.9">1</text>
<text x="218.3" y="116.2">1</text>
<text x="183.3" y="155.8">Refrence Drawing</text>
<text x="244.9" y="155.9">Rev.</text>
<text x="255.8" y="155.9">Date</text>
<text x="187.7" y="168.5">Attachment</text>
<text x="244.9" y="168.6">Rev.</text>
<text x="255.8" y="168.6">Date</text>
</g>
<g font-size="3.4">
<text x="85.8" y="34.5">Material Requisition (MR)</text>
<text x="101.6" y="38.7">For</text>
<text x="96.1" y="42.9">Production</text>
</g>
<g font-size="3.3">
<text x="5.8" y="32.5">Order No : 10385</text>
<text x="5.8" y="40.5">Project : بات نيواس</text>
<text x="5.8" y="36.4">Product : AC System(Main)</text>
<text x="150.8" y="36.2">MR No :</text>
<text x="152.7" y="40.9">Date:</text>
<text x="164.4" y="40.9">00.07.28</text>
<text x="166.1" y="36.2">10202</text>
<text x="181.4" y="36.2">1040</text>
<text x="198.3" y="36.2">2</text>
<text x="5.8" y="45.4">Client. : بات نيواس</text>
<text x="153" y="45.6">Rev.:</text>
<text x="169.5" y="45.6">1</text>
<text x="178.4" y="45.6">Page No :</text>
<text x="195.2" y="45.6">2 of 2</text>
<text x="125.1" y="57">Dim. / Spec.</text>
<text x="238" y="57.4">رابان ه</text>
<text x="244" y="57.4">يرظن</text>
<text x="125.1" y="92.2">Dim. / Spec.</text>
<text x="238" y="92.5">رابان ه</text>
<text x="244" y="92.5">يرظن</text>
<text x="125.1" y="121.7">Dim. / Spec.</text>
<text x="238" y="122.1">رابان ه</text>
<text x="244" y="122.1">يرظن</text>
<text x="8.1" y="156.1">Requeirement:</text>
<text x="8.1" y="160.1">*</text>
</g>
<g font-size="3">
<text x="164.8" y="31.4">Order No</text>
<text x="179.8" y="31.4">Mat. No</text>
<text x="197.4" y="31.4">SN</text>
<text x="4.7" y="59.4">Pos.</text>
<text x="13.9" y="57.4">Station</text>
<text x="31" y="59.4">Product</text>
<text x="45.6" y="59.4">Sub.Product</text>
<text x="69.5" y="59.4">Part</text>
<text x="85.1" y="59.4">Description</text>
<text x="104.2" y="59.4">Material</text>
<text x="153.7" y="57.4">Qty</text>
<text x="164.8" y="59.4">G.W.(Kg)</text>
<text x="179.3" y="59.4">N.W.(Kg)</text>
<text x="193.7" y="59.4">Scrap(%)</text>
<text x="215.3" y="59.4">Remark</text>
<text x="15.2" y="61.4">/Item</text>
<text x="122" y="61.6">Diameter</text>
<text x="143" y="61.3">L</text>
<text x="153.3" y="61.4">(Pcs)</text>
<text x="12.7" y="67.1">AC‐01.02</text>
<text x="12.7" y="71.8">AC‐03.04</text>
<text x="32.6" y="66.7">رشاور اي</text>
<text x="32.6" y="71.4">رشاور اي</text>
<text x="44.9" y="66.7">بآ كيتاتسا رتليف</text>
<text x="44.9" y="71.4">بآ كيتاتسا رتليف</text>
<text x="102.4" y="67.1">S.Steel 304</text>
<text x="102.4" y="71.8">S.Steel 304</text>
<text x="126" y="66.9">Ø8</text>
<text x="126" y="71.6">Ø8</text>
<text x="140.4" y="67.1">2000</text>
<text x="140.4" y="71.8">2000</text>
<text x="155.3" y="67.1">1</text>
<text x="155.3" y="71.8">1</text>
<text x="168.3" y="67.1">0.8</text>
<text x="168.3" y="71.8">0.8</text>
<text x="182.7" y="67.1">0.8</text>
<text x="182.7" y="71.8">0.8</text>
<text x="196.8" y="67.1">0%</text>
<text x="196.8" y="71.8">0%</text>
<text x="12.7" y="77.7">AC‐01.02</text>
<text x="28.4" y="77.3">اوه يراتور رتليف</text>
<text x="51.2" y="77.3">مارد</text>
<text x="102.8" y="77.7">Steel A‐36</text>
<text x="125.2" y="77.5">Ø65</text>
<text x="140.4" y="77.7">1200</text>
<text x="155.3" y="77.7">2</text>
<text x="168.6" y="77.7">64</text>
<text x="183" y="77.7">60</text>
<text x="196.8" y="77.7">7%</text>
<text x="12.7" y="84.7">AC‐03.04</text>
<text x="28.4" y="84.3">اوه يراتور رتليف</text>
<text x="51.2" y="84.3">مارد</text>
<text x="102.8" y="84.7">Steel A‐36</text>
<text x="125.2" y="84.5">Ø65</text>
<text x="140.4" y="84.7">1200</text>
<text x="155.3" y="84.7">2</text>
<text x="168.6" y="84.7">64</text>
<text x="183" y="84.7">60</text>
<text x="196.8" y="84.7">7%</text>
<text x="4.7" y="94.4">Pos.</text>
<text x="13.9" y="92.5">Station</text>
<text x="31" y="94.4">Product</text>
<text x="45.6" y="94.4">Sub.Product</text>
<text x="69.5" y="94.4">Part</text>
<text x="85.1" y="94.4">Description</text>
<text x="104.2" y="94.4">Material</text>
<text x="153.7" y="92.5">Qty</text>
<text x="164.8" y="94.4">G.W.(Kg)</text>
<text x="179.3" y="94.4">N.W.(Kg)</text>
<text x="193.7" y="94.4">Scrap(%)</text>
<text x="215.3" y="94.4">Remark</text>
<text x="15.2" y="96.4">/Item</text>
<text x="120" y="96.9">Thk.</text>
<text x="131.6" y="96.2">W</text>
<text x="143" y="96.2">L</text>
<text x="153.3" y="96.4">(Pcs)</text>
<text x="5.6" y="103.4">13</text>
<text x="12.7" y="103.4">AC‐01.02</text>
<text x="28.4" y="103">اوه يراتور رتليف</text>
<text x="51.2" y="103">مارد</text>
<text x="89.6" y="103">همست</text>
<text x="105.8" y="103.4">H.D.G</text>
<text x="155.3" y="103.4">1</text>
<text x="168.6" y="103.4">25</text>
<text x="183" y="103.4">25</text>
<text x="196.8" y="103.4">0%</text>
<text x="216.5" y="105.4">160m</text>
<text x="5.6" y="109.8">14</text>
<text x="12.7" y="109.8">AC‐03.04</text>
<text x="28.4" y="109.3">اوه يراتور رتليف</text>
<text x="51.2" y="109.3">مارد</text>
<text x="89.6" y="109.3">همست</text>
<text x="105.8" y="109.8">H.D.G</text>
<text x="155.3" y="109.8">1</text>
<text x="168.6" y="109.8">30</text>
<text x="183" y="109.8">30</text>
<text x="196.8" y="109.8">0%</text>
<text x="216.5" y="109.7">200m</text>
<text x="5.6" y="114.9">15</text>
<text x="28.4" y="114.5">اوه يراتور رتليف</text>
<text x="51.2" y="114.5">مارد</text>
<text x="89.6" y="114.5">همست</text>
<text x="105.8" y="114.9">H.D.G</text>
<text x="155.3" y="114.9">0</text>
<text x="169.4" y="114.9">0</text>
<text x="183.8" y="114.9">0</text>
<text x="196.8" y="114.9">0%</text>
<text x="4.7" y="123.8">Pos.</text>
<text x="13.9" y="121.8">Station</text>
<text x="15.2" y="125.7">/Item</text>
<text x="31" y="123.8">Product</text>
<text x="45.6" y="123.8">Sub.Product</text>
<text x="69.5" y="123.8">Part</text>
<text x="85.1" y="123.8">Description</text>
<text x="104.2" y="123.8">Material</text>
<text x="143" y="125.3">L</text>
<text x="153.3" y="125.7">(Pcs)</text>
<text x="153.7" y="121.8">Qty</text>
<text x="164.8" y="123.8">G.W.(Kg)</text>
<text x="179.3" y="123.8">N.W.(Kg)</text>
<text x="193.7" y="123.8">Scrap(%)</text>
<text x="215.3" y="123.8">Remark</text>
<text x="5.6" y="131.4">16</text>
<text x="12.7" y="131.4">AC‐01.02</text>
<text x="33.7" y="130.9">رپمد</text>
<text x="46.4" y="130.9">كرحم متسيس</text>
<text x="88.6" y="130.9">رپ شش</text>
<text x="102.8" y="131.4">Steel A‐36</text>
<text x="125.4" y="126">Size</text>
<text x="155.3" y="131.4">1</text>
<text x="168.3" y="131.4">3.4</text>
<text x="182.7" y="131.4">3.2</text>
<text x="196.8" y="131.4">6%</text>
<text x="5.6" y="136.5">17</text>
<text x="12.7" y="136.5">AC‐03.04</text>
<text x="33.7" y="136.1">رپمد</text>
<text x="46.4" y="136.1">كرحم متسيس</text>
<text x="88.6" y="136.1">رپ شش</text>
<text x="102.8" y="136.5">Steel A‐36</text>
<text x="155.3" y="136.5">1</text>
<text x="168.3" y="136.5">6.8</text>
<text x="182.7" y="136.5">6.2</text>
<text x="196" y="136.5">10%</text>
<text x="5.6" y="141.7">18</text>
<text x="12.7" y="141.7">AC‐01.02</text>
<text x="33.7" y="141.3">رپمد</text>
<text x="46.4" y="141.3">كرحم متسيس</text>
<text x="87.2" y="141.3">شوگ راهچ</text>
<text x="102.8" y="141.7">Steel A‐36</text>
<text x="155.3" y="141.7">1</text>
<text x="169.4" y="141.7">1</text>
<text x="182.7" y="141.7">0.9</text>
<text x="196" y="141.7">11%</text>
<text x="5.6" y="146.9">19</text>
<text x="12.7" y="146.9">AC‐03.04</text>
<text x="33.7" y="146.4">رپمد</text>
<text x="46.4" y="146.4">كرحم متسيس</text>
<text x="87.2" y="146.4">شوگ راهچ</text>
<text x="102.8" y="146.9">Steel A‐36</text>
<text x="155.3" y="146.9">1</text>
<text x="168.3" y="146.9">1.5</text>
<text x="182.7" y="146.9">1.3</text>
<text x="196" y="146.9">15%</text>
</g>
<g font-size="2.6">
<text x="255.2" y="59">تساوخرد</text>
<text x="257" y="54.8">هرامش</text>
<text x="235.2" y="62">يدوجوم</text>
<text x="243.8" y="62">يتساوخرد</text>
<text x="257.1" y="63.2">ديرخ</text>
<text x="5.8" y="71.7">10</text>
<text x="6.5" y="67">9</text>
<text x="68.6" y="66.6">هريگتسد</text>
<text x="68.6" y="71.3">هريگتسد</text>
<text x="89.4" y="66.6">درگليم</text>
<text x="89.4" y="71.3">درگليم</text>
<text x="5.8" y="77.6">11</text>
<text x="67.5" y="77.2">روحم تفش</text>
<text x="89.4" y="77.2">درگليم</text>
<text x="5.8" y="84.6">12</text>
<text x="67.5" y="84.2">روحم تفش</text>
<text x="89.4" y="84.2">درگليم</text>
<text x="257" y="89.9">هرامش</text>
<text x="255.2" y="94.1">تساوخرد</text>
<text x="235.2" y="96.9">يدوجوم</text>
<text x="243.8" y="96.9">يتساوخرد</text>
<text x="257.1" y="98.3">ديرخ</text>
<text x="65.4" y="103">يضرع راون همست</text>
<text x="121.9" y="103.3">1</text>
<text x="131.7" y="103.3">30</text>
<text x="139.9" y="103.3">160000</text>
<text x="65.4" y="109.3">يضرع راون همست</text>
<text x="121.9" y="109.6">1</text>
<text x="131.7" y="109.6">30</text>
<text x="139.9" y="109.6">200000</text>
<text x="12.9" y="114.8">All Station</text>
<text x="63.5" y="114.4">رادراخ راون ريز هحفص</text>
<text x="121.9" y="114.8">2</text>
<text x="131.7" y="114.8">30</text>
<text x="141.2" y="114.8">1700</text>
<text x="257" y="119.2">هرامش</text>
<text x="255.2" y="123.4">تساوخرد</text>
<text x="66.3" y="130.9">روتوم رپمد دار</text>
<text x="126.5" y="131">17</text>
<text x="141.2" y="131.2">1700</text>
<text x="235.2" y="126">يدوجوم</text>
<text x="243.8" y="126">يتساوخرد</text>
<text x="257.1" y="127.6">ديرخ</text>
<text x="66.3" y="136">روتوم رپمد دار</text>
<text x="126.5" y="136.2">17</text>
<text x="141.2" y="136.4">3400</text>
<text x="66.3" y="141.2">روتوم رپمد دار</text>
<text x="124.5" y="141.4">16x16</text>
<text x="141.8" y="141.5">500</text>
<text x="66.3" y="146.3">روتوم رپمد دار</text>
<text x="124.5" y="146.5">16x16</text>
<text x="141.8" y="146.7">750</text>
<text x="7.2" y="169.4">Prepared By :</text>
<text x="7.2" y="172.6">A.Jokar</text>
<text x="39.1" y="169.4">Checked By :</text>
<text x="39.6" y="172.6">A.Jokar</text>
<text x="71.3" y="169.4">Approved By :</text>
<text x="107.7" y="169.4">Management :</text>
<text x="13.8" y="180.4">Procurement</text>
<text x="53" y="180.4">Q.C.</text>
<text x="81.4" y="180.4">Warehouse</text>
<text x="117.6" y="180.4">Engineering</text>
<text x="154.3" y="180.4">Production</text>
<text x="191.9" y="180.4">Financial Dep't</text>
<text x="232.3" y="180.4">Planning Dep't</text>
</g>
<g font-size="2.3">
<text x="209.9" y="79">دشابيم دوجوم هخاش 1 دادعت</text>
<text x="209.9" y="86">دشابيم دوجوم هخاش 1 دادعت</text>
<text x="215.1" y="130.8">هدش يراديرخ</text>
<text x="215.1" y="141.1">هدش يراديرخ</text>
<text x="215.1" y="146.3">هدش يراديرخ</text>
</g>
</svg>
